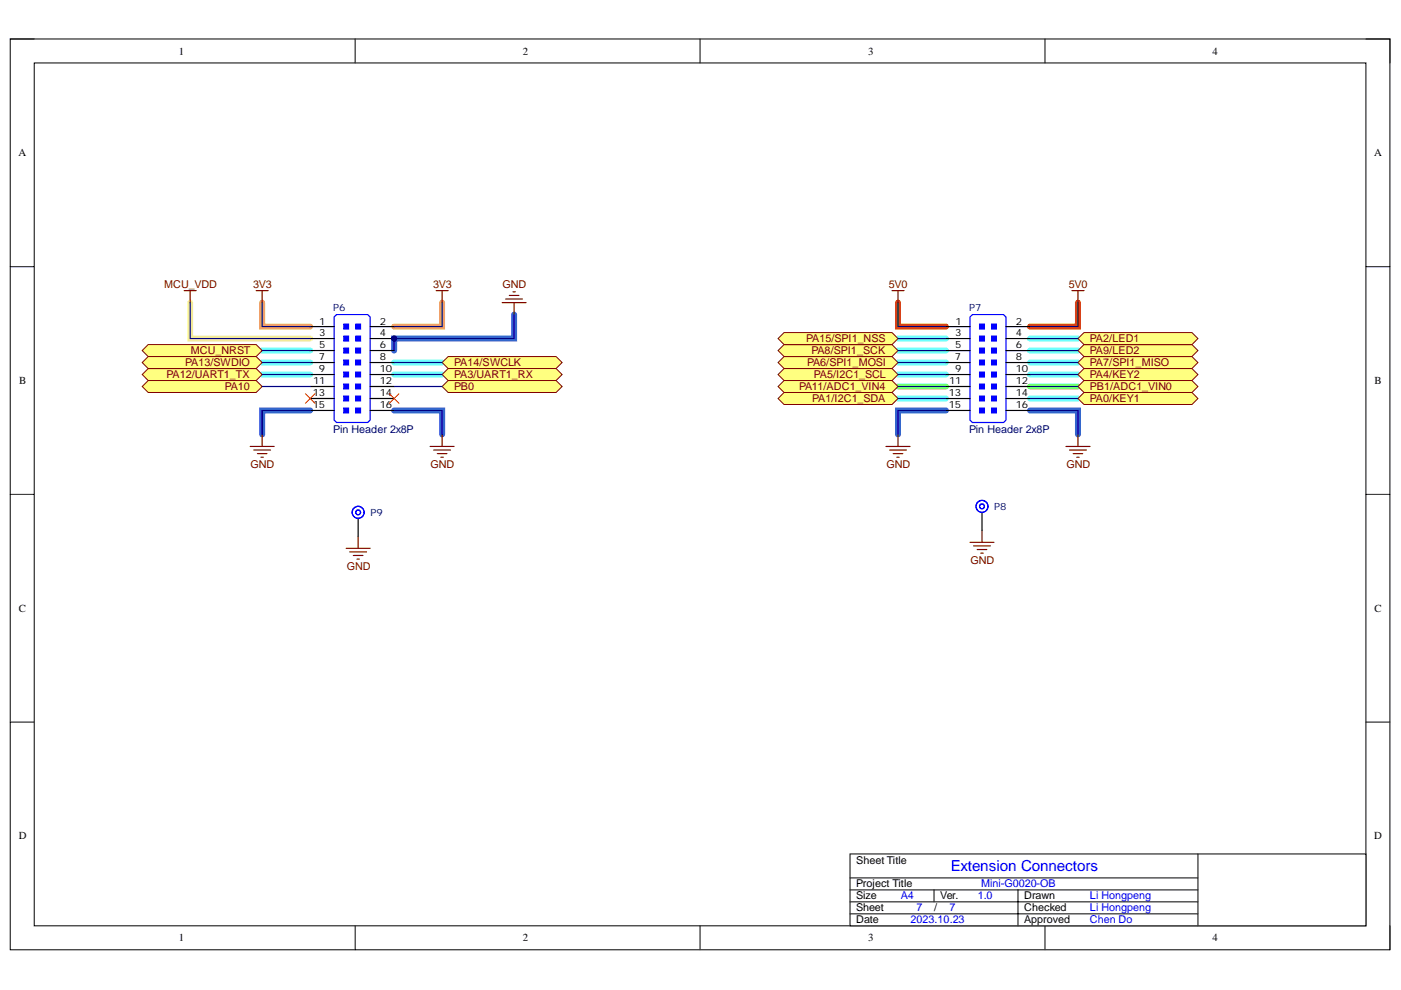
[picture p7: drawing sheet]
<svg xmlns="http://www.w3.org/2000/svg" width="297mm" height="210mm" viewBox="0 0 297 210" stroke-linecap="round" stroke-linejoin="round" font-family="sans-serif">
<path d="M2.2 8.3h292.5v193.1h-292.5z" fill="none" stroke="#000" stroke-width=".21"/>
<path d="M7.3 13.3h282.3v183h-282.3z" fill-rule="evenodd" fill="#fff"/>
<g fill="none" stroke="#000" stroke-width=".21">
<path d="M2.2 8.3h5.1M7.3 13.3h282.3v183h-282.3zM75.3 8.3v5M148.4 8.3v5M221.6 8.3v5M289.6 8.3h5.1v5M2.2 56.5h5.1M289.6 56.5h5.1M2.2 104.8h5.1M289.6 104.8h5.1M2.2 153.1h5.1M289.6 153.1h5.1"/>
<path d="M75.3 196.3v5.1M148.4 196.3v5.1M221.6 196.3v5.1M294.7 196.3v5.1"/>
</g>
<path d="M190.4 64.2v5h10.2M228.5 64.2v5h-10.1" fill="none" stroke="#f30" stroke-width="1.3"/>
<path d="M109 66.7v5.1h-25.4v2.5M65.8 87h-10.2v5.1M83.6 87h10.1v5.1M200.6 87h-10.2v5.1M218.4 87h10.1v5.1" fill="none" stroke="#36c" stroke-width="1.3"/>
<path d="M55.6 64.2v5h10.2M93.7 64.2v5h-10.1" fill="none" stroke="#f96" stroke-width="1.3"/>
<path d="M40.3 64.2v7.6h25.5" fill="none" stroke="#ff9" stroke-width="1.3"/>
<g fill="none" stroke="#6effff" stroke-width="1.3">
<path d="M55.6 74.3h10.2M55.6 76.9h10.2M55.6 79.4h10.2M83.6 76.9h10.1M83.6 79.4h10.1M190.4 74.3h10.2M190.4 76.9h10.2M190.4 79.4h10.2M190.4 71.8h10.2M218.4 74.3h10.1M218.4 76.9h10.1M218.4 79.4h10.1"/>
<path d="M218.4 71.8h10.1M190.4 84.5h10.2M218.4 84.5h10.1"/>
</g>
<path d="M190.4 81.9h10.2M218.4 81.9h10.1" fill="none" stroke="#6eff6e" stroke-width="1.3"/>
<path d="M180.2 181.1h109.4v15.2h-109.4z" fill-rule="evenodd" fill="#fff"/>
<path d="M180.2 181.1h109.4v15.2h-109.4zM180.2 193.8h73.8M180.2 188.7h73.8M180.2 191.2h73.8M180.2 186.1h73.8M198 188.7v2.5M215.8 188.7v7.6M254 181.1v15.2" fill="none" stroke="#000" stroke-width=".21"/>
<g fill="none" stroke="#800000" stroke-width=".25">
<path d="M39.1 61.6h2.5M40.3 61.6v2.6M54.3 61.6h2.6M55.6 61.6v2.6M92.5 61.6h2.5M93.7 61.6v2.6M106.5 64.2h5M107.2 63.4h3.6M108 62.6h2M108.7 61.9h.6M109 64.2v2.5M189.1 61.6h2.6"/>
<path d="M190.4 61.6v2.6M227.3 61.6h2.5M228.5 61.6v2.6M53 94.7h5.1M53.8 95.4h3.6M54.6 96.2h2M55.3 96.9h.5M55.6 92.1v2.6M91.2 94.7h5.1M92 95.4h3.5M92.7 96.2h2.1M93.5 96.9h.5"/>
<path d="M93.7 92.1v2.6M187.9 94.7h5M188.6 95.4h3.6M189.4 96.2h2M190.1 96.9h.5M190.4 92.1v2.6M226 94.7h5.1M226.8 95.4h3.5M227.5 96.2h2.1M228.3 96.9h.5M228.5 92.1v2.6M73.4 116.3h5.1"/>
<path d="M74.2 117h3.5M74.9 117.8h2.1M75.7 118.5h.5M75.9 113.7v2.6M205.7 115h5M206.4 115.7h3.6M207.2 116.5h2M207.9 117.3h.6M208.2 112.4v2.6"/>
</g>
<path d="M30.2 74.3l1.2-1.2h22.9l1.3 1.2-1.3 1.3h-22.9z" fill-rule="evenodd" fill="#ffff80"/>
<path d="M30.2 74.3l1.2-1.2h22.9l1.3 1.2-1.3 1.3h-22.9z" fill="none" stroke="#800000" stroke-width=".21"/>
<path d="M30.2 79.4l1.2-1.3h22.9l1.3 1.3-1.3 1.3h-22.9z" fill-rule="evenodd" fill="#ffff80"/>
<path d="M30.2 79.4l1.2-1.3h22.9l1.3 1.3-1.3 1.3h-22.9z" fill="none" stroke="#800000" stroke-width=".21"/>
<path d="M93.7 76.9l1.3-1.3h22.9l1.3 1.3-1.3 1.2h-22.9z" fill-rule="evenodd" fill="#ffff80"/>
<path d="M93.7 76.9l1.3-1.3h22.9l1.3 1.3-1.3 1.2h-22.9z" fill="none" stroke="#800000" stroke-width=".21"/>
<path d="M30.2 76.9l1.2-1.3h22.9l1.3 1.3-1.3 1.2h-22.9z" fill-rule="evenodd" fill="#ffff80"/>
<path d="M30.2 76.9l1.2-1.3h22.9l1.3 1.3-1.3 1.2h-22.9z" fill="none" stroke="#800000" stroke-width=".21"/>
<path d="M166.2 83.2h22.9l1.3 1.3-1.3 1.3h-22.9l-1.2-1.3z" fill-rule="evenodd" fill="#ffff80"/>
<path d="M166.2 83.2h22.9l1.3 1.3-1.3 1.3h-22.9l-1.2-1.3z" fill="none" stroke="#800000" stroke-width=".21"/>
<path d="M228.5 84.5l1.3-1.3h22.9l1.3 1.3-1.3 1.3h-22.9z" fill-rule="evenodd" fill="#ffff80"/>
<path d="M228.5 84.5l1.3-1.3h22.9l1.3 1.3-1.3 1.3h-22.9z" fill="none" stroke="#800000" stroke-width=".21"/>
<path d="M165 76.9l1.2-1.3h22.9l1.3 1.3-1.3 1.2h-22.9z" fill-rule="evenodd" fill="#ffff80"/>
<path d="M165 76.9l1.2-1.3h22.9l1.3 1.3-1.3 1.2h-22.9z" fill="none" stroke="#800000" stroke-width=".21"/>
<path d="M165 74.3l1.2-1.2h22.9l1.3 1.2-1.3 1.3h-22.9z" fill-rule="evenodd" fill="#ffff80"/>
<path d="M165 74.3l1.2-1.2h22.9l1.3 1.2-1.3 1.3h-22.9z" fill="none" stroke="#800000" stroke-width=".21"/>
<path d="M228.5 76.9l1.3-1.3h22.9l1.3 1.3-1.3 1.2h-22.9z" fill-rule="evenodd" fill="#ffff80"/>
<path d="M228.5 76.9l1.3-1.3h22.9l1.3 1.3-1.3 1.2h-22.9z" fill="none" stroke="#800000" stroke-width=".21"/>
<path d="M228.5 74.3l1.3-1.2h22.9l1.3 1.2-1.3 1.3h-22.9z" fill-rule="evenodd" fill="#ffff80"/>
<path d="M228.5 74.3l1.3-1.2h22.9l1.3 1.2-1.3 1.3h-22.9z" fill="none" stroke="#800000" stroke-width=".21"/>
<path d="M228.5 71.8l1.3-1.3h22.9l1.3 1.3-1.3 1.3h-22.9z" fill-rule="evenodd" fill="#ffff80"/>
<path d="M228.5 71.8l1.3-1.3h22.9l1.3 1.3-1.3 1.3h-22.9z" fill="none" stroke="#800000" stroke-width=".21"/>
<path d="M165 71.8l1.2-1.3h22.9l1.3 1.3-1.3 1.3h-22.9z" fill-rule="evenodd" fill="#ffff80"/>
<path d="M165 71.8l1.2-1.3h22.9l1.3 1.3-1.3 1.3h-22.9z" fill="none" stroke="#800000" stroke-width=".21"/>
<path d="M93.7 79.4l1.3-1.3h22.9l1.3 1.3-1.3 1.3h-22.9z" fill-rule="evenodd" fill="#ffff80"/>
<path d="M93.7 79.4l1.3-1.3h22.9l1.3 1.3-1.3 1.3h-22.9z" fill="none" stroke="#800000" stroke-width=".21"/>
<path d="M165 79.4l1.2-1.3h22.9l1.3 1.3-1.3 1.3h-22.9z" fill-rule="evenodd" fill="#ffff80"/>
<path d="M165 79.4l1.2-1.3h22.9l1.3 1.3-1.3 1.3h-22.9z" fill="none" stroke="#800000" stroke-width=".21"/>
<path d="M228.5 79.4l1.3-1.3h22.9l1.3 1.3-1.3 1.3h-22.9z" fill-rule="evenodd" fill="#ffff80"/>
<path d="M228.5 79.4l1.3-1.3h22.9l1.3 1.3-1.3 1.3h-22.9z" fill="none" stroke="#800000" stroke-width=".21"/>
<path d="M228.5 81.9l1.3-1.2h22.9l1.3 1.2-1.3 1.3h-22.9z" fill-rule="evenodd" fill="#ffff80"/>
<path d="M228.5 81.9l1.3-1.2h22.9l1.3 1.2-1.3 1.3h-22.9z" fill="none" stroke="#800000" stroke-width=".21"/>
<path d="M165 81.9l1.2-1.2h22.9l1.3 1.2-1.3 1.3h-22.9z" fill-rule="evenodd" fill="#ffff80"/>
<path d="M165 81.9l1.2-1.2h22.9l1.3 1.2-1.3 1.3h-22.9z" fill="none" stroke="#800000" stroke-width=".21"/>
<circle cx="83.6" cy="71.8" r=".51" fill="#000080"/>
<circle cx="83.6" cy="71.8" r=".51" fill="none" stroke="#000080" stroke-width=".21"/>
<path d="M71.4 66.7h6.6l.5 .5v21.9l-.5 .5h-6.6l-.6-.5v-21.9z" fill-rule="evenodd" fill="#fff"/>
<path d="M71.4 66.7h6.6l.5 .5v21.9l-.5 .5h-6.6l-.6-.5v-21.9z" fill="none" stroke="#00f" stroke-width=".25"/>
<path d="M65.8 69.2h5M65.8 71.8h5M78.5 69.2h5.1M78.5 71.8h5.1M78.5 74.3h5.1" fill="none" stroke="#000" stroke-width=".25"/>
<circle cx="83.6" cy="71.8" r=".51" fill="#000080"/>
<circle cx="83.6" cy="71.8" r=".51" fill="none" stroke="#000080" stroke-width=".21"/>
<path d="M65.8 74.3h5M65.8 76.9h5M65.8 79.4h5M78.5 76.9h5.1M78.5 79.4h5.1M65.8 81.9h5M65.8 84.5h5M65.8 87h5M78.5 81.9h5.1M78.5 84.5h5.1M78.5 87h5.1" fill="none" stroke="#000" stroke-width=".25"/>
<path d="M72.9 68.7h1v1h-1z" fill-rule="evenodd" fill="#00f"/>
<path d="M72.9 68.7h1v1h-1z" fill="none" stroke="#00f" stroke-width=".25"/>
<path d="M75.4 68.7h1v1h-1z" fill-rule="evenodd" fill="#00f"/>
<path d="M75.4 68.7h1v1h-1z" fill="none" stroke="#00f" stroke-width=".25"/>
<path d="M72.9 71.3h1v1h-1z" fill-rule="evenodd" fill="#00f"/>
<path d="M72.9 71.3h1v1h-1z" fill="none" stroke="#00f" stroke-width=".25"/>
<path d="M75.4 71.3h1v1h-1z" fill-rule="evenodd" fill="#00f"/>
<path d="M75.4 71.3h1v1h-1z" fill="none" stroke="#00f" stroke-width=".25"/>
<path d="M72.9 73.8h1v1h-1z" fill-rule="evenodd" fill="#00f"/>
<path d="M72.9 73.8h1v1h-1z" fill="none" stroke="#00f" stroke-width=".25"/>
<path d="M75.4 73.8h1v1h-1z" fill-rule="evenodd" fill="#00f"/>
<path d="M75.4 73.8h1v1h-1z" fill="none" stroke="#00f" stroke-width=".25"/>
<path d="M72.9 76.4h1v1h-1z" fill-rule="evenodd" fill="#00f"/>
<path d="M72.9 76.4h1v1h-1z" fill="none" stroke="#00f" stroke-width=".25"/>
<path d="M75.4 76.4h1v1h-1z" fill-rule="evenodd" fill="#00f"/>
<path d="M75.4 76.4h1v1h-1z" fill="none" stroke="#00f" stroke-width=".25"/>
<path d="M72.9 78.9h1v1h-1z" fill-rule="evenodd" fill="#00f"/>
<path d="M72.9 78.9h1v1h-1z" fill="none" stroke="#00f" stroke-width=".25"/>
<path d="M75.4 78.9h1v1h-1z" fill-rule="evenodd" fill="#00f"/>
<path d="M75.4 78.9h1v1h-1z" fill="none" stroke="#00f" stroke-width=".25"/>
<path d="M72.9 81.4h1v1.1h-1z" fill-rule="evenodd" fill="#00f"/>
<path d="M72.9 81.4h1v1.1h-1z" fill="none" stroke="#00f" stroke-width=".25"/>
<path d="M75.4 81.4h1v1.1h-1z" fill-rule="evenodd" fill="#00f"/>
<path d="M75.4 81.4h1v1.1h-1z" fill="none" stroke="#00f" stroke-width=".25"/>
<path d="M72.9 84h1v1h-1z" fill-rule="evenodd" fill="#00f"/>
<path d="M72.9 84h1v1h-1z" fill="none" stroke="#00f" stroke-width=".25"/>
<path d="M75.4 84h1v1h-1z" fill-rule="evenodd" fill="#00f"/>
<path d="M75.4 84h1v1h-1z" fill="none" stroke="#00f" stroke-width=".25"/>
<path d="M72.9 86.5h1v1h-1z" fill-rule="evenodd" fill="#00f"/>
<path d="M72.9 86.5h1v1h-1z" fill="none" stroke="#00f" stroke-width=".25"/>
<path d="M75.4 86.5h1v1h-1z" fill-rule="evenodd" fill="#00f"/>
<path d="M75.4 86.5h1v1h-1z" fill="none" stroke="#00f" stroke-width=".25"/>
<path d="M206.2 66.7h6.6l.5 .5v21.9l-.5 .5h-6.6l-.5-.5v-21.9z" fill-rule="evenodd" fill="#fff"/>
<path d="M206.2 66.7h6.6l.5 .5v21.9l-.5 .5h-6.6l-.5-.5v-21.9z" fill="none" stroke="#00f" stroke-width=".25"/>
<g fill="none" stroke="#000" stroke-width=".25">
<path d="M200.6 69.2h5.1M200.6 71.8h5.1M200.6 74.3h5.1M200.6 76.9h5.1M200.6 79.4h5.1M213.3 69.2h5.1M213.3 71.8h5.1M213.3 74.3h5.1M213.3 76.9h5.1M213.3 79.4h5.1M200.6 81.9h5.1M200.6 84.5h5.1"/>
<path d="M200.6 87h5.1M213.3 81.9h5.1M213.3 84.5h5.1M213.3 87h5.1"/>
</g>
<path d="M207.7 68.7h1v1.1h-1z" fill-rule="evenodd" fill="#00f"/>
<path d="M207.7 68.7h1v1.1h-1z" fill="none" stroke="#00f" stroke-width=".25"/>
<path d="M210.2 68.7h1.1v1.1h-1.1z" fill-rule="evenodd" fill="#00f"/>
<path d="M210.2 68.7h1.1v1.1h-1.1z" fill="none" stroke="#00f" stroke-width=".25"/>
<path d="M207.7 71.3h1v1h-1z" fill-rule="evenodd" fill="#00f"/>
<path d="M207.7 71.3h1v1h-1z" fill="none" stroke="#00f" stroke-width=".25"/>
<path d="M210.2 71.3h1.1v1h-1.1z" fill-rule="evenodd" fill="#00f"/>
<path d="M210.2 71.3h1.1v1h-1.1z" fill="none" stroke="#00f" stroke-width=".25"/>
<path d="M207.7 73.8h1v1h-1z" fill-rule="evenodd" fill="#00f"/>
<path d="M207.7 73.8h1v1h-1z" fill="none" stroke="#00f" stroke-width=".25"/>
<path d="M210.2 73.8h1.1v1h-1.1z" fill-rule="evenodd" fill="#00f"/>
<path d="M210.2 73.8h1.1v1h-1.1z" fill="none" stroke="#00f" stroke-width=".25"/>
<path d="M207.7 76.4h1v1h-1z" fill-rule="evenodd" fill="#00f"/>
<path d="M207.7 76.4h1v1h-1z" fill="none" stroke="#00f" stroke-width=".25"/>
<path d="M210.2 76.4h1.1v1h-1.1z" fill-rule="evenodd" fill="#00f"/>
<path d="M210.2 76.4h1.1v1h-1.1z" fill="none" stroke="#00f" stroke-width=".25"/>
<path d="M207.7 78.9h1v1h-1z" fill-rule="evenodd" fill="#00f"/>
<path d="M207.7 78.9h1v1h-1z" fill="none" stroke="#00f" stroke-width=".25"/>
<path d="M210.2 78.9h1.1v1h-1.1z" fill-rule="evenodd" fill="#00f"/>
<path d="M210.2 78.9h1.1v1h-1.1z" fill="none" stroke="#00f" stroke-width=".25"/>
<path d="M207.7 81.4h1v1.1h-1z" fill-rule="evenodd" fill="#00f"/>
<path d="M207.7 81.4h1v1.1h-1z" fill="none" stroke="#00f" stroke-width=".25"/>
<path d="M210.2 81.4h1.1v1.1h-1.1z" fill-rule="evenodd" fill="#00f"/>
<path d="M210.2 81.4h1.1v1.1h-1.1z" fill="none" stroke="#00f" stroke-width=".25"/>
<path d="M207.7 84h1v1h-1z" fill-rule="evenodd" fill="#00f"/>
<path d="M207.7 84h1v1h-1z" fill="none" stroke="#00f" stroke-width=".25"/>
<path d="M210.2 84h1.1v1h-1.1z" fill-rule="evenodd" fill="#00f"/>
<path d="M210.2 84h1.1v1h-1.1z" fill="none" stroke="#00f" stroke-width=".25"/>
<path d="M207.7 86.5h1v1h-1z" fill-rule="evenodd" fill="#00f"/>
<path d="M207.7 86.5h1v1h-1z" fill="none" stroke="#00f" stroke-width=".25"/>
<path d="M210.2 86.5h1.1v1h-1.1z" fill-rule="evenodd" fill="#00f"/>
<path d="M210.2 86.5h1.1v1h-1.1z" fill="none" stroke="#00f" stroke-width=".25"/>
<path d="M30.2 81.9l1.2-1.2h22.9l1.3 1.2-1.3 1.3h-22.9z" fill-rule="evenodd" fill="#ffff80"/>
<path d="M30.2 81.9l1.2-1.2h22.9l1.3 1.2-1.3 1.3h-22.9z" fill="none" stroke="#800000" stroke-width=".21"/>
<path d="M93.7 81.9l1.3-1.2h22.9l1.3 1.2-1.3 1.3h-22.9z" fill-rule="evenodd" fill="#ffff80"/>
<path d="M93.7 81.9l1.3-1.2h22.9l1.3 1.2-1.3 1.3h-22.9z" fill="none" stroke="#800000" stroke-width=".21"/>
<path d="M64.7 83.5l2.1 2M66.8 83.5l-2.1 2M82.5 83.5l2.1 2M84.6 83.5l-2.1 2" fill="none" stroke="#f00" stroke-width=".21"/>
<path d="M75.9 109.9v3.8M208.2 108.6v3.8" fill="none" stroke="#000" stroke-width=".25"/>
<g fill="none" stroke="#00f" stroke-width=".25">
<circle cx="75.9" cy="108.6" r=".51"/>
<circle cx="75.9" cy="108.6" r="1.27"/>
<circle cx="208.2" cy="107.4" r="1.27"/>
<circle cx="208.2" cy="107.4" r=".51"/>
</g>
<g fill="none" stroke="#000080" stroke-width=".25">
<path d="M40.3 64.2v7.6h25.5M55.6 64.2v5h10.2M55.6 74.3h10.2M55.6 76.9h10.2M55.6 79.4h10.2M83.6 76.9h10.1M83.6 79.4h10.1M93.7 64.2v5h-10.1M109 66.7v5.1h-25.4v2.5M190.4 64.2v5h10.2M190.4 74.3h10.2M190.4 76.9h10.2"/>
<path d="M190.4 79.4h10.2M190.4 71.8h10.2M218.4 74.3h10.1M218.4 76.9h10.1M218.4 79.4h10.1M218.4 71.8h10.1M228.5 64.2v5h-10.1M65.8 87h-10.2v5.1M83.6 87h10.1v5.1M190.4 81.9h10.2M190.4 84.5h10.2M200.6 87h-10.2v5.1"/>
<path d="M218.4 87h10.1v5.1M218.4 81.9h10.1M218.4 84.5h10.1"/>
</g>
<circle cx="83.6" cy="71.8" r=".51" fill="#000080"/>
<circle cx="83.6" cy="71.8" r=".51" fill="none" stroke="#000080" stroke-width=".21"/>
<path d="M55.6 81.9h10.2M83.6 81.9h10.1" fill="none" stroke="#000080" stroke-width=".25"/>
<text font-size="3.2" fill="#00f" x="201.6" y="184.7">Extension Connectors</text>
<g font-size="2.3">
<text x="37.9" y="11.6">1</text>
<text x="110.9" y="11.6">2</text>
<text x="184" y="11.6">3</text>
<text x="257.1" y="11.6">4</text>
<text x="3.9" y="33.1">A</text>
<text x="291.3" y="33.1">A</text>
<text x="4.1" y="81.4">B</text>
<text x="291.4" y="81.4">B</text>
<text x="4" y="129.7">C</text>
<text x="291.4" y="129.7">C</text>
<text x="4" y="177.9">D</text>
<text x="291.3" y="177.9">D</text>
<text x="181.5" y="183.1">Sheet Title</text>
<text x="181.5" y="190.7">Size</text>
<text x="181.5" y="188.2">Project Title</text>
<text x="199.4" y="190.7">Ver.</text>
<text x="217.1" y="190.7">Drawn</text>
<text x="181.5" y="193.2">Sheet</text>
<text x="181.5" y="195.8">Date</text>
<text x="198.1" y="193.2">/</text>
<text x="217.1" y="195.8">Approved</text>
<text x="217.1" y="193.2">Checked</text>
<text x="37.9" y="199.6">1</text>
<text x="110.9" y="199.6">2</text>
<text x="184" y="199.6">3</text>
<text x="257.1" y="199.6">4</text>
</g>
<g font-size="2.3" fill="#800000">
<text x="34.8" y="61.1">MCU_VDD</text>
<text x="53.6" y="61.1">3V3</text>
<text x="91.8" y="61.1">3V3</text>
<text x="106.5" y="61.1">GND</text>
<text x="188.4" y="61.1">5V0</text>
<text x="226.6" y="61.1">5V0</text>
<text x="39.3" y="77.6">PA13/SWDIO</text>
<text x="40.4" y="75.1">MCU_NRST</text>
<text x="96.3" y="77.6">PA14/SWCLK</text>
<text x="170.9" y="72.5">PA15/SPI1_NSS</text>
<text x="171.1" y="77.6">PA6/SPI1_MOSI</text>
<text x="172" y="75.1">PA8/SPI1_SCK</text>
<text x="231.1" y="77.6">PA7/SPI1_MISO</text>
<text x="231.1" y="75.1">PA9/LED2</text>
<text x="231.1" y="72.5">PA2/LED1</text>
<text x="35.3" y="80.1">PA12/UART1_TX</text>
<text x="47.6" y="82.7">PA10</text>
<text x="96.3" y="80.1">PA3/UART1_RX</text>
<text x="96.3" y="82.7">PB0</text>
<text x="169.4" y="82.7">PA11/ADC1_VIN4</text>
<text x="172.5" y="80.1">PA5/I2C1_SCL</text>
<text x="231.1" y="80.1">PA4/KEY2</text>
<text x="231.1" y="82.7">PB1/ADC1_VIN0</text>
<text x="172.2" y="85.3">PA1/I2C1_SDA</text>
<text x="231.1" y="85.3">PA0/KEY1</text>
<text x="53.1" y="99.2">GND</text>
<text x="91.3" y="99.2">GND</text>
<text x="187.9" y="99.2">GND</text>
<text x="226.1" y="99.2">GND</text>
<text x="205.8" y="119.5">GND</text>
<text x="73.5" y="120.8">GND</text>
</g>
<g font-size="2.3" fill="#000080">
<text x="70.7" y="91.9">Pin Header 2x8P</text>
<text x="205.5" y="91.9">Pin Header 2x8P</text>
</g>
<g font-size="2.3" fill="#00f">
<text x="191" y="190.7">A4</text>
<text x="207.3" y="190.7">1.0</text>
<text x="208" y="188.2">Mini-G0020-OB</text>
<text x="231.1" y="190.7">Li Hongpeng</text>
<text x="193" y="195.8">2023.10.23</text>
<text x="194.3" y="193.2">7</text>
<text x="201.3" y="193.2">7</text>
<text x="231.1" y="193.2">Li Hongpeng</text>
<text x="231.1" y="195.8">Chen Do</text>
</g>
<g font-size="2.1">
<text x="67.7" y="68.8">1</text>
<text x="67.7" y="71.3">3</text>
<text x="80.6" y="68.8">2</text>
<text x="80.6" y="71.3">4</text>
<text x="202.5" y="71.3">3</text>
<text x="202.6" y="68.8">1</text>
<text x="215.4" y="68.8">2</text>
<text x="215.4" y="71.3">4</text>
<text x="67.6" y="76.4">7</text>
<text x="67.7" y="73.9">5</text>
<text x="80.6" y="73.9">6</text>
<text x="80.6" y="76.4">8</text>
<text x="202.4" y="76.4">7</text>
<text x="202.5" y="73.9">5</text>
<text x="215.4" y="73.9">6</text>
<text x="215.4" y="76.4">8</text>
<text x="66.4" y="81.5">11</text>
<text x="67.6" y="78.9">9</text>
<text x="80.6" y="78.9">10</text>
<text x="80.6" y="81.5">12</text>
<text x="201.2" y="81.5">11</text>
<text x="202.5" y="78.9">9</text>
<text x="215.4" y="78.9">10</text>
<text x="215.4" y="81.5">12</text>
<text x="66.3" y="84">13</text>
<text x="66.3" y="86.6">15</text>
<text x="80.6" y="84">14</text>
<text x="80.6" y="86.6">16</text>
<text x="201.1" y="84">13</text>
<text x="201.1" y="86.6">15</text>
<text x="215.4" y="84">14</text>
<text x="215.4" y="86.6">16</text>
</g>
<g font-size="2.1" fill="#000080">
<text x="70.7" y="66">P6</text>
<text x="205.5" y="66">P7</text>
<text x="78.5" y="109.5">P9</text>
<text x="210.8" y="108.2">P8</text>
</g>
</svg>
